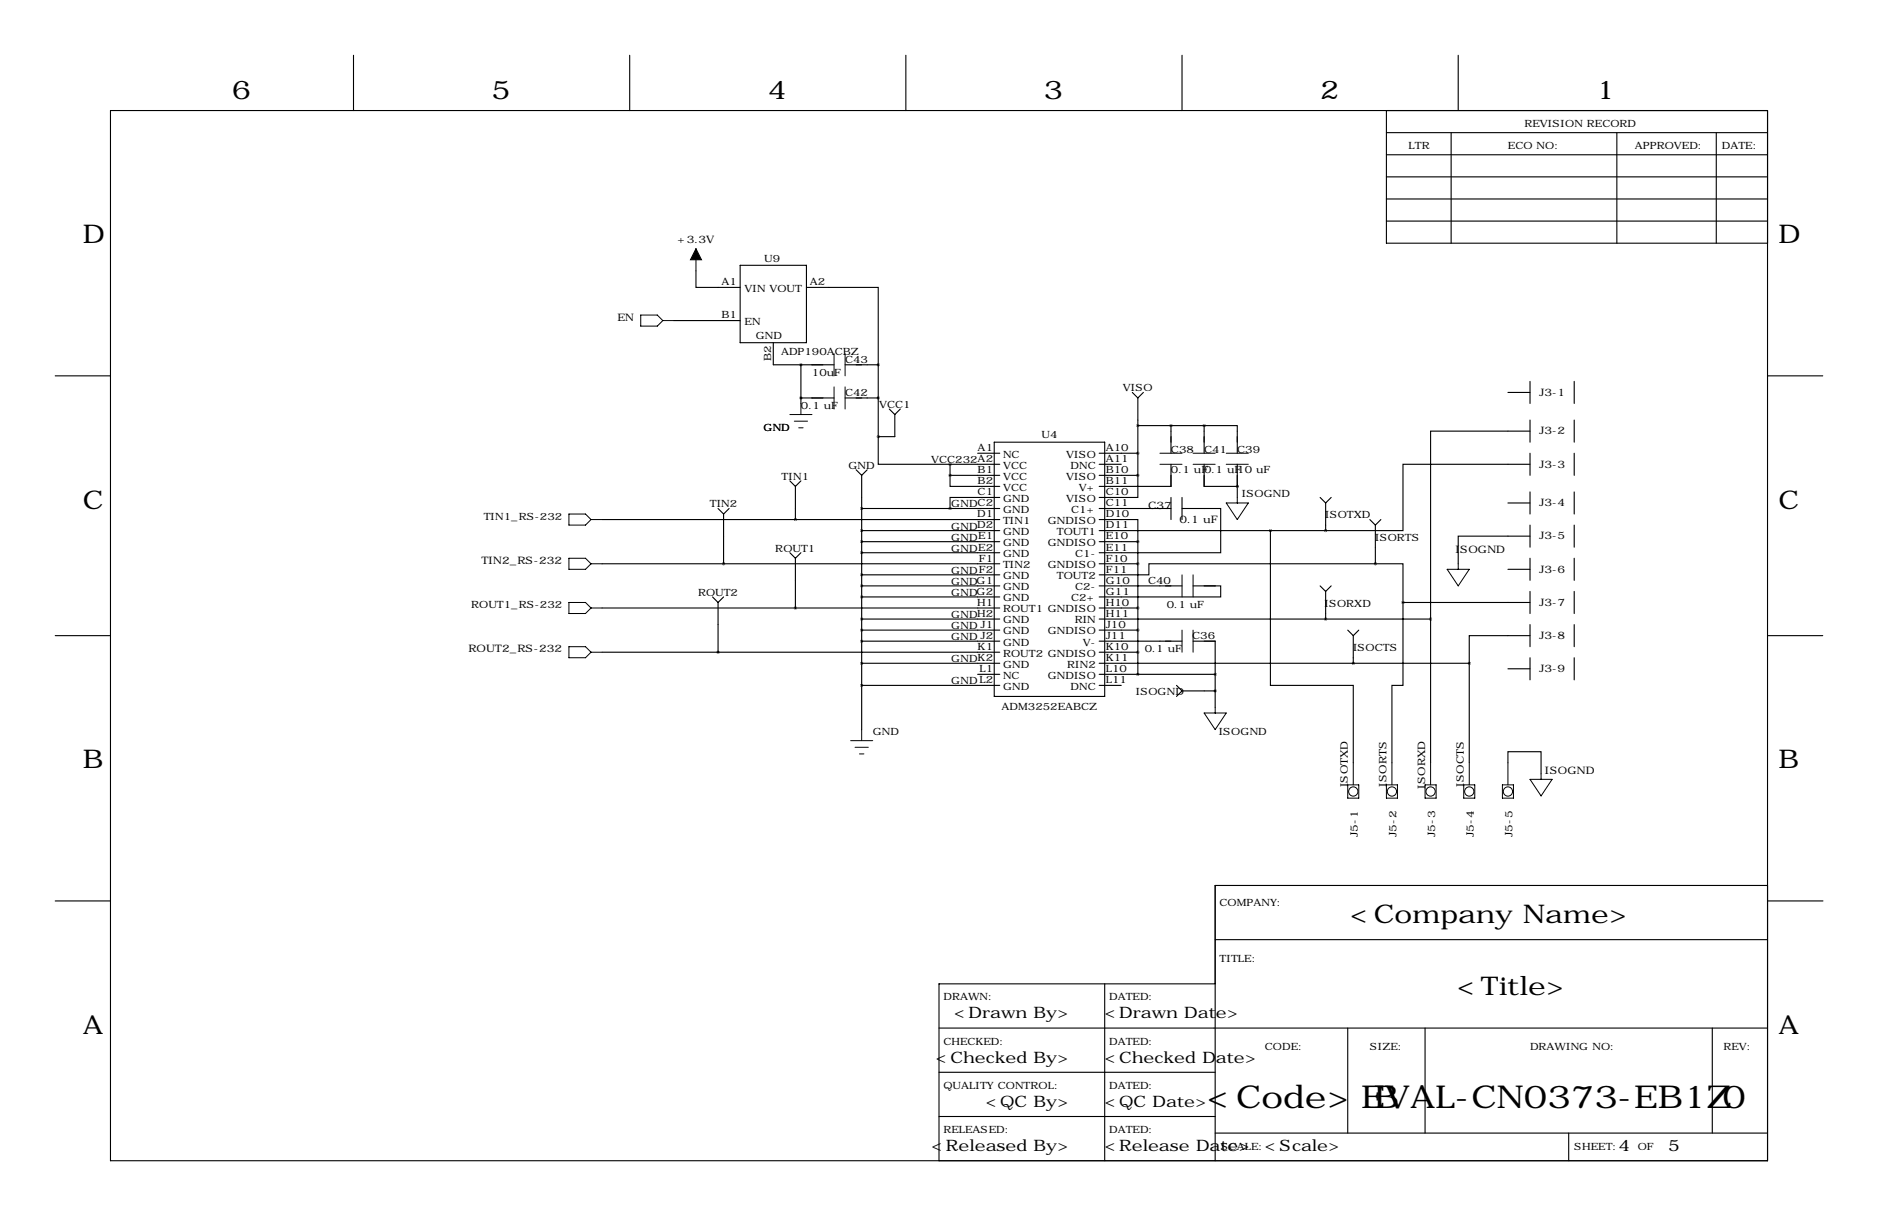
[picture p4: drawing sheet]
<svg xmlns="http://www.w3.org/2000/svg" width="432mm" height="279mm" viewBox="0 0 432 279" stroke-linecap="round" stroke-linejoin="round" font-family="sans-serif">
<g fill="none" stroke="#000" stroke-width=".25">
<path d="M81.3 12.7v12.7M144.8 12.7v12.7M208.3 12.7v12.7M271.8 12.7v12.7M335.3 12.7v12.7M25.4 25.4h381v241.3h-381zM318.8 30.5h87.6M318.8 35.6h87.6M318.8 25.4v30.5h87.6M333.7 30.5v25.4M371.8 30.5v25.4M394.6 30.5v25.4"/>
<path d="M318.8 45.7h87.6M318.8 50.8h87.6M318.8 40.6h87.6M154.9 73.7h15.3M160 62.2v3.8h10.2M170.2 61h15.2v17.7h-15.2zM177.8 78.7v5.1h14M185.4 66h16.5v17.8M12.7 86.4h12.7M184.1 91.4h7.7M184.1 83.8v8.9M194.3 91.4h7.6"/>
<path d="M194.3 83.8h7.6M201.9 83.8v16.5M204.5 94l1.2 1.2M205.7 95.2v5.1h-3.8M207 94l-1.3 1.2M260.3 90.2l1.3 1.2M261.6 91.4v17.8M261.6 97.8h15.3M262.9 90.2l-1.3 1.2M269.2 97.8v6.3M276.9 97.8h7.6v6.3M276.9 97.8v6.3"/>
<path d="M346.7 90.2h5.1M351.8 99.1h-22.9v43.1M351.8 87.6v5.1M351.8 96.5v5.1M361.9 87.6v5.1M361.9 96.5v5.1M406.4 86.4h12.7M138.4 119.4h91.5M165.1 116.8l1.3 1.3M166.4 118.1v11.4M167.6 116.8l-1.2 1.3M181.6 110.5l1.3 1.3"/>
<path d="M182.9 111.8v7.6M184.1 110.5l-1.2 1.3M196.8 107.9l1.3 1.3M198.1 116.8h31.8M198.1 109.2v58.4M199.4 107.9l-1.3 1.3M201.9 100.3v6.4h16.5M218.4 109.2v2.6h11.5M218.4 106.7h11.5M218.4 109.2h11.5M218.4 106.7v2.5M224.8 104.1h5.1"/>
<path d="M228.6 101.6h25.4v58.4h-25.4zM229.9 114.3h-11.5v2.5M252.7 119.4h8.9v5.1M252.7 104.1h8.9M252.7 106.7h5.1M252.7 109.2h8.9M252.7 116.8h16.5M261.6 109.2v5.1h-8.9M269.2 106.7v5.1h-16.5M269.2 114.3v5.1M271.8 116.8h8.9v10.2h-28M271.8 114.3v5.1"/>
<path d="M276.9 106.7v5.1h7.6M284.5 111.8h.1M284.5 106.7v7.6M303.5 114.3l1.3 1.3M304.8 115.6v6.3M306.1 114.3l-1.3 1.3M315 119.4l1.2 1.3M317.5 119.4l-1.3 1.3M346.7 115.6h5.1M351.8 106.7h-29.2v15.2h-17.8M351.8 104.1v5.1M351.8 113v5.1"/>
<path d="M361.9 104.1v5.1M361.9 113v5.1M138.4 129.5h91.5M138.4 139.7h91.5M163.8 137.2l1.3 1.2M165.1 138.4v11.5M166.4 137.2l-1.3 1.2M181.6 127l1.3 1.3M182.9 128.3v11.4M184.1 127l-1.2 1.3M198.1 121.9h31.8M198.1 124.5h31.8"/>
<path d="M198.1 127h31.8M198.1 132.1h31.8M198.1 134.6h31.8M198.1 137.2h31.8M252.7 121.9h52.1M252.7 124.5h8.9M252.7 129.5h8.9M252.7 134.6h19.1M252.7 139.7h8.9M261.6 124.5v30.4M274.3 134.6h6.4v2.6h-28M292.1 121.9v35.6h19v17.8"/>
<path d="M303.5 134.6l1.3 1.3M304.8 135.9v6.3M306.1 134.6l-1.3 1.3M316.2 129.5h-52v2.6h-11.5M316.2 129.5h6.4v8.9M316.2 120.7v8.8M322.6 138.4v19.1h-2.6v17.8M322.6 138.4h29.2M346.7 130.8h5.1M351.8 123.2h-16.5v6.3M351.8 120.7v5M351.8 128.3v5"/>
<path d="M351.8 135.9v5.1M361.9 120.7v5M361.9 128.3v5M361.9 135.9v5.1M12.7 146h12.7M138.4 149.9h91.5M198.1 142.2h31.8M198.1 144.8h31.8M198.1 147.3h31.8M198.1 152.4h31.8M198.1 157.5h31.8M224.8 154.9h5.1"/>
<path d="M252.7 142.2h76.2M252.7 144.8h8.9M252.7 147.3h19.1M252.7 149.9h8.9M252.7 152.4h85.1M252.7 154.9h26.7M252.7 157.5h5.1M270.5 157.5l1.3 1.3M271.8 158.8l-1.3 1.2M271.8 158.8h7.6M274.3 147.3h5.1v15.3M309.9 144.8l1.2 1.2"/>
<path d="M311.1 146v6.4M312.4 144.8l-1.3 1.2M328.9 142.2v33.1M337.8 152.4v22.9M346.7 153.7h5.1M351.8 146h-14v6.4M351.8 143.5v5.1M351.8 151.1v5.1M361.9 143.5v5.1M361.9 151.1v5.1M406.4 146h12.7M346.7 175.3v-2.6h7.6v5.1"/>
<path d="M12.7 207h12.7M279.4 215.9h127M406.4 203.5h-127v63.2M406.5 207h12.7M215.9 236.2h190.5M254 226.1v40.6M279.4 226.1h-63.5v40.6M309.9 236.2v24.1M327.7 236.2v24.1M393.7 236.2v24.1M215.9 246.4h63.5M215.9 256.5h63.5"/>
<path d="M279.4 260.3h127M360.7 260.3v6.4"/>
</g>
<g fill="none" stroke="#000" stroke-width=".23">
<path d="M160 57.2v5M147.3 72.4h3.8l1.3 1.3-1.3 1.2h-3.8zM152.4 73.7h2.5M181.6 95.2h5.1M182.6 96.8h3.1M183.6 98.3h1.1M184.1 92.7v2.5M191.8 81.3v5.1M191.8 88.9v5.1M194.3 81.3v5.1M194.3 88.9v5.1M130.8 118.1h3.8l1.3 1.3-1.3 1.3h-3.8z"/>
<path d="M135.9 119.4h2.5M266.7 104.1h5.1M266.7 106.7h5.1M274.3 104.1h5.1M274.3 106.7h5.1M281.9 104.1h5.1M281.9 106.7h5.1M281.9 115.6h5.1l-2.5 3.8zM284.5 114.3v1.3M130.8 128.3h3.8l1.3 1.2-1.3 1.3h-3.8zM130.8 138.4h3.8l1.3 1.3-1.3 1.3h-3.8zM135.9 139.7h2.5"/>
<path d="M135.9 129.5h2.5M271.8 132.1v5.1M274.3 132.1v5.1M332.7 130.8h5.1l-2.5 3.8zM335.3 129.5v1.3M130.8 148.6h3.8l1.3 1.3-1.3 1.2h-3.8zM135.9 149.9h2.5M271.8 144.8v5.1M274.3 144.8v5.1M195.6 170.2h5.1M196.6 171.7h3M197.6 173.2h1"/>
<path d="M198.1 167.6v2.6M276.9 163.8h5l-2.5 3.8zM279.4 162.6v1.2M311.1 175.3v5M320 175.3v5M328.9 175.3v5M337.8 175.3v5M346.7 175.3v5M351.8 179.1h5.1l-2.6 3.8zM354.3 177.8v1.3M309.9 180.3h2.5v3.1h-2.5zM318.8 180.3h2.5v3.1h-2.5z"/>
<path d="M327.7 180.3h2.5v3.1h-2.5zM336.5 180.3h2.6v3.1h-2.6zM345.4 180.3h2.6v3.1h-2.6z"/>
<circle cx="311.1" cy="181.9" r="1.07"/>
<circle cx="320" cy="181.9" r="1.07"/>
<circle cx="328.9" cy="181.9" r="1.07"/>
<circle cx="337.8" cy="181.9" r="1.07"/>
<circle cx="346.7" cy="181.9" r="1.07"/>
</g>
<path d="M160 57.2l1.3 2.5h-2.6z" fill="#000" stroke="#000" stroke-width=".23"/>
<path d="M201.9 83.8a.05 .05 0 0 0 .1 0 .05 .05 0 0 0-.1 0zM201.9 91.4a.05 .05 0 0 0 .1 0 .05 .05 0 0 0-.1 0zM184.1 91.4a.05 .05 0 0 0 .1 0 .05 .05 0 0 0-.1 0zM218.4 116.8a.05 .05 0 0 0 .1 0 .05 .05 0 0 0-.1 0zM218.4 106.7a.05 .05 0 0 0 .1 0 .05 .05 0 0 0-.1 0zM218.4 109.2a.05 .05 0 0 0 .1 0 .05 .05 0 0 0-.1 0zM201.9 100.3a.05 .05 0 0 0 .1 0 .05 .05 0 0 0-.1 0zM269.2 97.8a.05 .05 0 0 0 .1 0 .05 .05 0 0 0-.1 0zM276.8 97.8a.05 .05 0 0 0 .1 0 .05 .05 0 0 0-.1 0zM166.3 129.5a.05 .05 0 0 0 .1 0 .05 .05 0 0 0-.1 0zM316.2 129.5a.05 .05 0 0 0 .1 0 .05 .05 0 0 0-.1 0zM311.1 152.4a.05 .05 0 0 0 .1 0 .05 .05 0 0 0-.1 0zM184.1 83.8a.05 .05 0 0 0 .1 0 .05 .05 0 0 0-.1 0zM328.9 142.2a.05 .05 0 0 0 .1 0 .05 .05 0 0 0-.1 0z" fill="#000" stroke="#000" stroke-width=".63"/>
<g font-size="7.3">
<text x="277.6" y="254.6">&lt;Code&gt;</text>
<text x="313" y="254.6">EVAL-CN0373-EB1Z0</text>
<text x="315.9" y="254.6">B</text>
</g>
<g font-size="5.9">
<text x="53.3" y="22.9">6</text>
<text x="113" y="22.9">5</text>
<text x="176.5" y="22.9">4</text>
<text x="240" y="22.9">3</text>
<text x="303.5" y="22.9">2</text>
<text x="367" y="22.9">1</text>
<text x="19" y="55.9">D</text>
<text x="408.9" y="55.9">D</text>
<text x="19" y="116.8">C</text>
<text x="408.9" y="116.8">C</text>
<text x="19" y="176.5">B</text>
<text x="408.9" y="176.5">B</text>
<text x="310.5" y="212.1">&lt;Company Name&gt;</text>
<text x="335.1" y="228.7">&lt;Title&gt;</text>
<text x="19" y="237.5">A</text>
<text x="408.9" y="237.5">A</text>
</g>
<g font-size="3.6">
<text x="219.4" y="234">&lt;Drawn By&gt;</text>
<text x="254" y="234">&lt;Drawn Date&gt;</text>
<text x="215.2" y="244.2">&lt;Checked By&gt;</text>
<text x="254" y="244.2">&lt;Checked Date&gt;</text>
<text x="226.6" y="254.3">&lt;QC By&gt;</text>
<text x="254" y="254.3">&lt;QC Date&gt;</text>
<text x="214.2" y="264.5">&lt;Released By&gt;</text>
<text x="254" y="264.5">&lt;Release Date&gt;</text>
<text x="290.8" y="264.5">&lt;Scale&gt;</text>
<text x="372.1" y="264.5">4</text>
<text x="383.5" y="264.5">5</text>
</g>
<g font-size="2.4">
<text x="155.7" y="55.9">+3.3V</text>
<text x="142" y="73.7">EN</text>
<text x="353.9" y="90.9">J3-1</text>
<text x="353.9" y="99.8">J3-2</text>
<text x="353.9" y="107.4">J3-3</text>
<text x="264" y="116.8">C37</text>
<text x="353.9" y="116.3">J3-4</text>
<text x="271.2" y="120.2">0.1 uF</text>
<text x="353.9" y="124">J3-5</text>
<text x="110.7" y="129.5">TIN2_RS-232</text>
<text x="334.7" y="127">ISOGND</text>
<text x="353.9" y="131.6">J3-6</text>
<text x="353.9" y="139.2">J3-7</text>
<text x="107.7" y="149.9">ROUT2_RS-232</text>
<text x="353.9" y="146.8">J3-8</text>
<text x="353.9" y="154.4">J3-9</text>
<text x="355.2" y="177.8">ISOGND</text>
<text x="309.9" y="180.9" transform="rotate(-90 309.9 180.9)">ISOTXD</text>
<text x="318.8" y="180.8" transform="rotate(-90 318.8 180.8)">ISORTS</text>
<text x="327.7" y="181.2" transform="rotate(-90 327.7 181.2)">ISORXD</text>
<text x="336.5" y="180.8" transform="rotate(-90 336.5 180.8)">ISOCTS</text>
<text x="312.2" y="192.3" transform="rotate(-90 312.2 192.3)">J5-1</text>
<text x="321.1" y="192.3" transform="rotate(-90 321.1 192.3)">J5-2</text>
<text x="329.9" y="192.3" transform="rotate(-90 329.9 192.3)">J5-3</text>
<text x="338.8" y="192.3" transform="rotate(-90 338.8 192.3)">J5-4</text>
<text x="347.7" y="192.3" transform="rotate(-90 347.7 192.3)">J5-5</text>
</g>
<g font-size="2.3">
<text x="350.5" y="29.2">REVISION RECORD</text>
<text x="323.8" y="34.3">LTR</text>
<text x="346.7" y="34.3">ECO NO:</text>
<text x="375.9" y="34.3">APPROVED:</text>
<text x="395.9" y="34.3">DATE:</text>
<text x="165.9" y="65.5">A1</text>
<text x="175.7" y="60.2">U9</text>
<text x="186.2" y="65.5">A2</text>
<text x="171.2" y="67">VIN VOUT</text>
<text x="165.9" y="73.2">B1</text>
<text x="171.2" y="74.7">EN</text>
<text x="173.8" y="78">GND</text>
<text x="177.3" y="83.1" transform="rotate(-90 177.3 83.1)">B2</text>
<text x="179.6" y="81.5">ADP190ACBZ</text>
<text x="194.3" y="83.3">C43</text>
<text x="186.7" y="86.4">10uF</text>
<text x="258.2" y="89.9">VISO</text>
<text x="184.1" y="94">0.1 uF</text>
<text x="194.3" y="90.9">C42</text>
<text x="202.1" y="93.7">VCC1</text>
<text x="175.6" y="99.1">GND</text>
<text x="239.5" y="100.6">U4</text>
<text x="195.1" y="107.7">GND</text>
<text x="214.1" y="106.4">VCC232A2</text>
<text x="224.8" y="103.6">A1</text>
<text x="230.6" y="105.1">NC</text>
<text x="230.6" y="107.7">VCC</text>
<text x="245.1" y="105.1">VISO</text>
<text x="246.2" y="107.7">DNC</text>
<text x="254.3" y="103.6">A10</text>
<text x="254.3" y="106.2">A11</text>
<text x="269.2" y="104.1">C38</text>
<text x="276.9" y="104.1">C41</text>
<text x="284.5" y="104.1">C39</text>
<text x="179.7" y="110.2">TIN1</text>
<text x="224.8" y="108.7">B1</text>
<text x="224.8" y="111.3">B2</text>
<text x="224.8" y="113.8">C1</text>
<text x="230.6" y="110.2">VCC</text>
<text x="230.6" y="112.8">VCC</text>
<text x="245.1" y="110.2">VISO</text>
<text x="248" y="112.8">V+</text>
<text x="254.3" y="108.7">B10</text>
<text x="254.3" y="111.3">B11</text>
<text x="254.3" y="113.8">C10</text>
<text x="269.2" y="108.7">0.1 uF</text>
<text x="276.9" y="108.7">0.1 uF</text>
<text x="284.5" y="108.7">10 uF</text>
<text x="111.2" y="119.4">TIN1_RS-232</text>
<text x="163.2" y="116.6">TIN2</text>
<text x="218.7" y="116.6">GNDC2</text>
<text x="224.7" y="118.9">D1</text>
<text x="230.6" y="115.3">GND</text>
<text x="230.6" y="117.8">GND</text>
<text x="245.1" y="115.3">VISO</text>
<text x="246.3" y="117.8">C1+</text>
<text x="254.3" y="116.3">C11</text>
<text x="254.3" y="118.9">D10</text>
<text x="285.6" y="114.3">ISOGND</text>
<text x="304.7" y="119.1">ISOTXD</text>
<text x="218.7" y="121.7">GNDD2</text>
<text x="218.7" y="124.2">GNDE1</text>
<text x="230.6" y="120.4">TIN1</text>
<text x="230.6" y="122.9">GND</text>
<text x="230.6" y="125.5">GND</text>
<text x="240.9" y="120.4">GNDISO</text>
<text x="240.9" y="125.5">GNDISO</text>
<text x="243" y="122.9">TOUT1</text>
<text x="254.3" y="121.4">D11</text>
<text x="254.3" y="124">E10</text>
<text x="316.2" y="124.2">ISORTS</text>
<text x="178.3" y="126.7">ROUT1</text>
<text x="218.7" y="126.7">GNDE2</text>
<text x="218.7" y="131.8">GNDF2</text>
<text x="225.1" y="129">F1</text>
<text x="230.6" y="128">GND</text>
<text x="230.6" y="130.5">TIN2</text>
<text x="240.9" y="130.5">GNDISO</text>
<text x="247.2" y="128">C1-</text>
<text x="254.3" y="126.5">E11</text>
<text x="254.3" y="129">F10</text>
<text x="254.3" y="131.6">F11</text>
<text x="160.5" y="136.9">ROUT2</text>
<text x="218.7" y="134.4">GNDG1</text>
<text x="218.7" y="136.9">GNDG2</text>
<text x="230.6" y="133.1">GND</text>
<text x="230.6" y="135.6">GND</text>
<text x="243" y="133.1">TOUT2</text>
<text x="247.2" y="135.6">C2-</text>
<text x="254.3" y="134.1">G10</text>
<text x="254.3" y="136.7">G11</text>
<text x="264" y="134.1">C40</text>
<text x="108.3" y="139.7">ROUT1_RS-232</text>
<text x="218.7" y="142">GNDH2</text>
<text x="224.7" y="139.2">H1</text>
<text x="230.6" y="138.2">GND</text>
<text x="230.6" y="140.7">ROUT1 GNDISO</text>
<text x="230.6" y="143.2">GND</text>
<text x="246.3" y="138.2">C2+</text>
<text x="247.1" y="143.2">RIN</text>
<text x="254.3" y="139.2">H10</text>
<text x="254.3" y="141.7">H11</text>
<text x="268.3" y="139.7">0.1 uF</text>
<text x="304.5" y="139.4">ISORXD</text>
<text x="218.7" y="144.5">GND J1</text>
<text x="218.7" y="147.1">GND J2</text>
<text x="224.8" y="149.4">K1</text>
<text x="230.6" y="145.8">GND</text>
<text x="230.6" y="148.3">GND</text>
<text x="240.9" y="145.8">GNDISO</text>
<text x="248.9" y="148.3">V-</text>
<text x="254.3" y="144.3">J10</text>
<text x="254.3" y="146.8">J11</text>
<text x="254.3" y="149.4">K10</text>
<text x="263.2" y="149.9">0.1 uF</text>
<text x="274.1" y="146.8">C36</text>
<text x="311.1" y="149.6">ISOCTS</text>
<text x="218.7" y="152.1">GNDK2</text>
<text x="225.2" y="154.4">L1</text>
<text x="230.6" y="150.9">ROUT2 GNDISO</text>
<text x="230.6" y="153.4">GND</text>
<text x="230.6" y="155.9">NC</text>
<text x="240.9" y="155.9">GNDISO</text>
<text x="245.4" y="153.4">RIN2</text>
<text x="254.3" y="151.9">K11</text>
<text x="254.3" y="154.4">L10</text>
<text x="218.7" y="157.2">GND L2</text>
<text x="230.6" y="158.5">GND</text>
<text x="246.2" y="158.5">DNC</text>
<text x="254.3" y="157">L11</text>
<text x="261.2" y="159.8">ISOGND</text>
<text x="230.3" y="163.1">ADM3252EABCZ</text>
<text x="200.7" y="168.9">GND</text>
<text x="280.2" y="168.9">ISOGND</text>
<text x="280.4" y="208.3">COMPANY:</text>
<text x="280.4" y="221">TITLE:</text>
<text x="216.9" y="229.9">DRAWN:</text>
<text x="255" y="229.9">DATED:</text>
<text x="216.9" y="240">CHECKED:</text>
<text x="255" y="240">DATED:</text>
<text x="290.8" y="241.3">CODE:</text>
<text x="315" y="241.3">SIZE:</text>
<text x="351.8" y="241.3">DRAWING NO:</text>
<text x="396.2" y="241.3">REV:</text>
<text x="216.9" y="250.2">QUALITY CONTROL:</text>
<text x="255" y="250.2">DATED:</text>
<text x="216.9" y="260.3">RELEASED:</text>
<text x="255" y="260.3">DATED:</text>
<text x="280.7" y="264.2">SCALE:</text>
<text x="361.9" y="264.2">SHEET:</text>
<text x="376.6" y="264.2">OF</text>
</g>
</svg>
